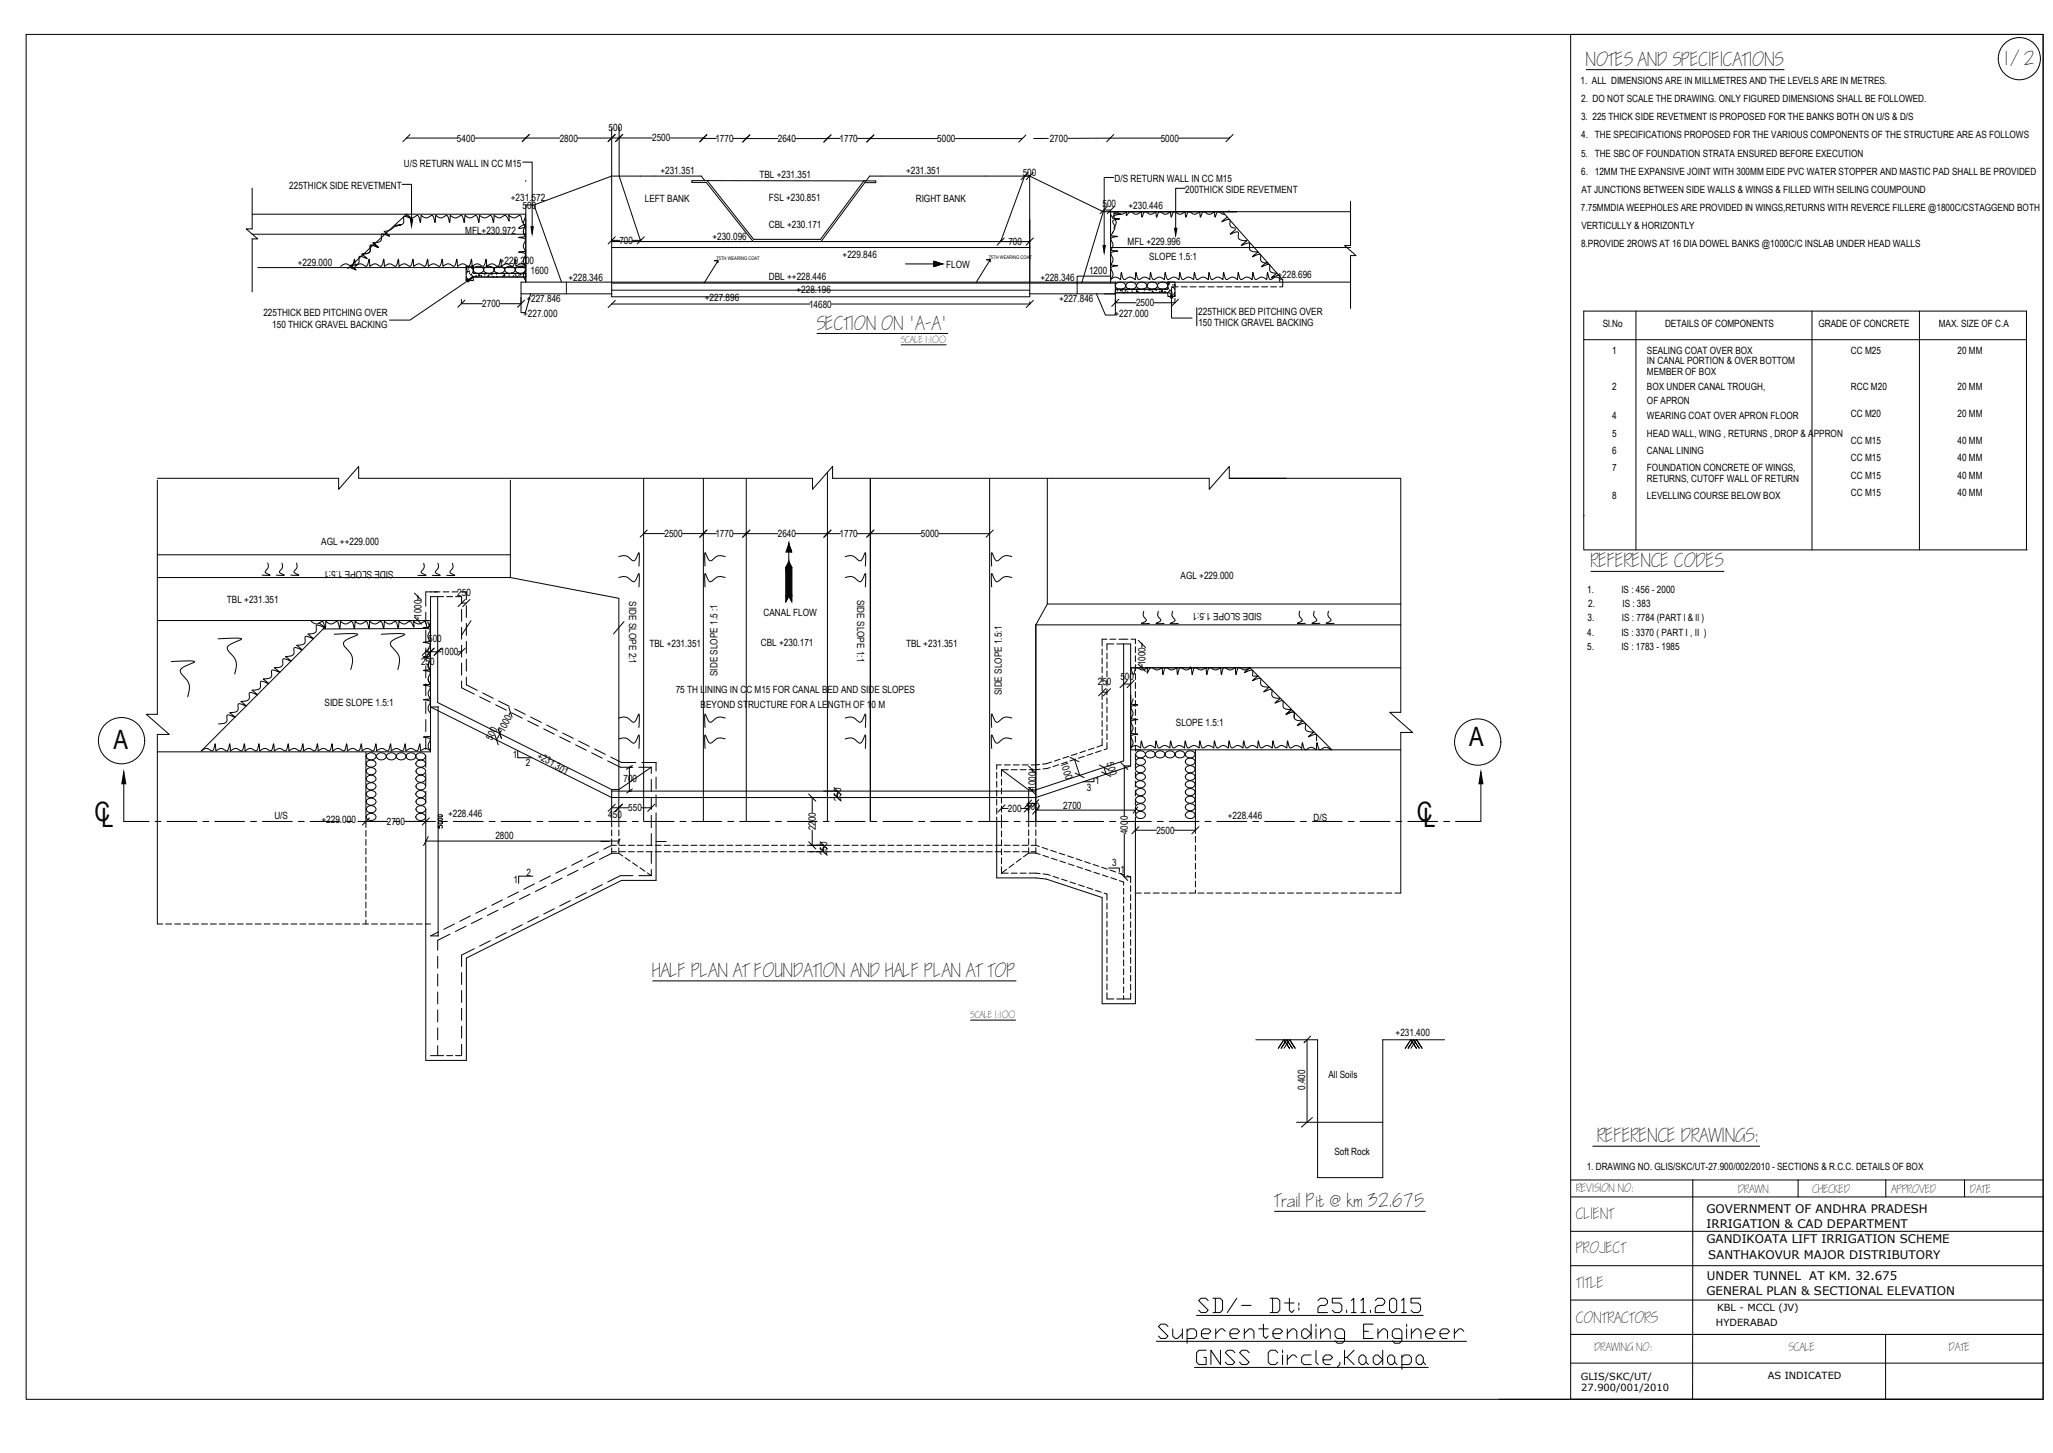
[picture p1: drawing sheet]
<svg xmlns="http://www.w3.org/2000/svg" width="1189mm" height="841mm" viewBox="0 0 1189 841" stroke-linecap="round" stroke-linejoin="round" font-family="sans-serif">
<!-- layer: STEEL -->
<g fill="none" stroke="#000" stroke-width=".58">
<path d="M15 20h1168v790h-1168zM919 40h114M235 80h30M275 80h49M304 80h.1M334 80h20M354 80h5M354 74v98h242v-70M359 80h.1M359 80h19M359 73v29l12 38M388 80h19"/>
<path d="M643 80h29M643 80h-24M683 80h29M712 80h.1M303 94h5v37M407 80h.1M407 80h8M425 80h26M432 80h.1M479 80h.1M487 80h-26M496 80h47"/>
<path d="M504 80h.1M553 80h39M592 80h.1M607 80h-8M146 109v23M233 107h5v20M304 104v1M354 102h52l2 3M354 102l-45 17M408 105h-7v1h8l27 34M410 105l26 34h39l25-34h7v1h-6M501 106h.1"/>
<path d="M501 106l-26 34M596 102h-3l-14 38M596 102h-92l-2 3h-94M596 102l43 21M645 103h-6v39M686 109h-5v23M782 116v26M146 136h158M146 124h158M146 138v31M354 139h.1M354 140h242"/>
<path d="M354 139h5M366 139h5M371 139h.1M579 140h.1M639 123h143M639 123l-13 41M639 122h4M643 123v41M643 136h.1M645 135l-2 1M708 123l35 39v4h-2M149 155h154"/>
<path d="M270 154h4v4h30v2h-30v2h-4zM270 156h.1M270 158h.1M271 157h.1M271 158h.1M271 156h.1M272 157h-1h1M272 158h.1M273 159h.1M273 155h.1M273 160h.1M274 158h.1"/>
<path d="M274 156h.1M274 158h30M275 155a3 3 0 0 1 3-1 3 3 0 0 1 2 3 3 3 0 0 1-3 1 3 3 0 0 1-3-2zM275 160h1zM277 160h.1M277 159h.1M278 159h.1M279 160h.1M281 155a3 3 0 0 1 3-1 3 3 0 0 1 2 3 3 3 0 0 1-3 1 3 3 0 0 1-3-2zM281 159h.1M283 160h.1M283 159h.1"/>
<path d="M284 159h.1M284 158h1M285 159h.1M287 155a3 3 0 0 1 3-1 3 3 0 0 1 2 3 3 3 0 0 1-3 1 3 3 0 0 1-3-2zM288 159h.1M288 158h.1M291 158h1M292 159v1zM293 155a3 3 0 0 1 3-1 3 3 0 0 1 2 3 3 3 0 0 1-3 1 3 3 0 0 1-3-2zM295 160h.1M296 158h.1M297 160h.1"/>
<path d="M298 159h.1M299 160h.1M299 155a3 3 0 0 1 3-1 3 3 0 0 1 2 3 3 3 0 0 1-3 1 3 3 0 0 1-2-2zM300 158h.1M300 160h.1M301 159h1zM301 159h.1M302 159h.1M303 159h.1M304 159h.1M354 143h242M416 152v-1h-2h2l-8 13"/>
<path d="M524 153h21M541 151v3v-1M541 151l4 2-4 1M541 151l4 2-4 1zM573 152v-2h-2h2l-8 13M596 143h.1M643 160h-19v4M643 143h139M782 148v31M267 173v3h12M270 162h.1M270 161h.1"/>
<path d="M271 163l-34 22h-11M271 162h.1M273 161h.1M274 160h.1M274 160h30M276 160h.1M286 160h.1M287 160h1M291 160h.1M299 160h1M302 170v11h2l3-11M302 172v4h-12"/>
<path d="M307 170h47M325 163l-16-44h-5v44M328 163v1M328 164v1M328 165v1M328 166v1M328 167v1M328 168v1M328 169v1M354 164h292M354 168h242M354 176h.1"/>
<path d="M354 176h115M596 170h50v12h-6l-5-12M596 175v1h-114M624 165h.1M624 166h.1M624 167h.1M624 168h.1M624 169h.1M624 170h.1M646 173v2h12M646 167h30v-4h4v9h-4v-3h-30zM646 163v7h-7"/>
<path d="M646 169h30M646 164a3 3 0 0 1 4-1 3 3 0 0 1 2 3 3 3 0 0 1-3 1 3 3 0 0 1-3-2zM647 168h.1M648 168h.1M649 167h27M649 168h.1M650 169h.1M650 168h.1M651 169h.1M652 169h.1M652 168h.1M653 164a3 3 0 0 1 3-1 3 3 0 0 1 2 3 3 3 0 0 1-3 1 3 3 0 0 1-3-2z"/>
<path d="M653 169h.1M654 167h.1M656 169h.1M658 168l1 1h-1zM659 164a3 3 0 0 1 3-1 3 3 0 0 1 2 3 3 3 0 0 1-3 1 3 3 0 0 1-3-2zM659 167h.1M659 169h.1M662 169h1M663 167h.1M663 168h.1M665 169h.1M665 164a3 3 0 0 1 3-1 3 3 0 0 1 2 3 3 3 0 0 1-3 1 3 3 0 0 1-3-2z"/>
<path d="M665 168h.1M665 167h1M666 168h.1M667 169h.1M668 169h.1M669 168h.1M670 168h.1M671 164a3 3 0 0 1 3-1 3 3 0 0 1 2 3 3 3 0 0 1-3 1 3 3 0 0 1-3-2zM672 169h.1M672 168l1 1zM673 168h.1M673 169h.1"/>
<path d="M674 169h.1M674 169h1zM677 165h.1M677 167h.1M677 169h.1M677 164h.1M677 168h1zM677 170h.1M678 172v12h12M678 168h.1M679 166h.1M679 165h.1"/>
<path d="M680 167h.1M680 171h.1M680 166h.1M680 165h.1M680 168h.1M680 170h.1M680 173v2h-12M680 166h2M684 166h3M689 166h4M693 178v11M694 166h4"/>
<path d="M700 166h3M705 166h3M710 166h3M715 166h4M720 166h4M725 166h4M731 166h3M736 166h3M782 163h-480v7h5M473 193h76M522 200h26M917 197h256"/>
<path d="M947 180v138M1049 180v138M1112 180v138M91 277h105M91 278v135M208 277h263M296 278v56M373 277v198M407 277v198M432 277v198M479 273v202M482 277h218"/>
<path d="M504 277v198M573 277v198M606 277v73l-6 12M712 277h99v135M917 298h.1M373 309h.1M373 309h12M395 309h20M407 309h.1M425 309h26M432 309h.1M457 315v30"/>
<path d="M461 309h26M479 309h.1M496 309h37M544 309h29M1173 318v-138h-256v138h257M91 334h205M91 321h205M155 326a6 6 0 0 1-1 5l2 2h-4M163 326a6 6 0 0 1-1 5l3 2h-5M172 326a6 6 0 0 1-2 5l3 2h-5M245 326a6 6 0 0 1-1 5l3 2h-5M254 326a6 6 0 0 1-2 5l3 2h-5"/>
<path d="M262 326a6 6 0 0 1-1 5l2 2h-4M296 334l62 12v129M358 322a6 6 0 0 1 9 3 7 7 0 0 0 3-5v8M358 334a7 7 0 0 1 9 3l1-1 2-4v8M420 322a6 6 0 0 0-8 3 7 7 0 0 1-4-5v8M420 334a7 7 0 0 0-8 3l-1-1-3-4v8M457 325l1 3v20l-1-3-2 3v-20zM489 322a6 6 0 0 1 9 3 7 7 0 0 0 3-5v8M489 334a7 7 0 0 1 9 3l1-1 2-4v8M586 322a6 6 0 0 0-8 3 7 7 0 0 1-4-5v8M586 334a7 7 0 0 0-8 3l-1-1-3-4v8M921 331h77"/>
<path d="M91 359h158M242 345h.1M242 345v2M242 357v2M249 355v22h4M249 343h4M267 349h3M273 359l-6 9M361 360l-6 7M606 350h205M662 354a6 6 0 0 0 2 5l-3 2h5M671 354a6 6 0 0 0 1 5l-3 2h5"/>
<path d="M679 354a6 6 0 0 0 1 5l-2 2h4M753 354a6 6 0 0 0 1 5l-3 2h5M761 354a6 6 0 0 0 1 5l-2 2h4M769 354a6 6 0 0 0 2 5l-3 2h5M126 370l11-1 3 1-5 2a2.9 2.9 0 0 0-3 5h1a9 9 0 0 1 4 11l-1 2M194 367h11h2l-5 3a3 3 0 0 0-3 4l1 1a9 9 0 0 1 4 10l-1 3M221 367h11h2l-5 3a3 3 0 0 0-2 4v1a9 9 0 0 1 4 10l-1 3M247 377h.1M247 377h2M247 364h-60M249 377h.1M253 377h.1"/>
<path d="M253 377h2M265 377h2M267 377h.1M600 362h211M600 362v113M661 373h.1M661 373v2M99 383h12h2l-5 2a2.9 2.9 0 0 0-3 5l1 1a8 8 0 0 1 3 10v2M651 396h4M655 387h156M661 387h.1M661 385v2"/>
<path d="M689 387h.1M689 386v1M724 386h.1M296 412h.1M296 412l-1 2M358 416a6 6 0 0 1 9 2l1-1 2-4v8M420 416a6 6 0 0 0-8 2l-2-1-2-4v8M489 416a6 6 0 0 1 9 2l1-1 2-4v8M586 416a6 6 0 0 0-8 2l-2-1-2-4v8M638 401h3M91 435h158v-90h4v62l101 50M91 425v110"/>
<path d="M212 435v42M213 436a2.6 2.6 0 0 1 3 0 2.6 2.6 0 0 1 1 3 2.6 2.6 0 0 1-3 1 2.6 2.6 0 0 1-1-4zM219 436a2.6 2.6 0 0 1 3 0 2.6 2.6 0 0 1 1 3 2.6 2.6 0 0 1-3 1 2.6 2.6 0 0 1-1-4zM224 436a2.6 2.6 0 0 1 4 0 2.6 2.6 0 0 1 1 3 2.6 2.6 0 0 1-4 1 2.6 2.6 0 0 1-1-4zM230 436a2.6 2.6 0 0 1 4 0 2.6 2.6 0 0 1 1 3 2.6 2.6 0 0 1-4 1 2.6 2.6 0 0 1-1-4zM236 436a2.6 2.6 0 0 1 3 0 2.6 2.6 0 0 1 1 3 2.6 2.6 0 0 1-3 1 2.6 2.6 0 0 1-1-4zM241 436a2.6 2.6 0 0 1 4 0 2.6 2.6 0 0 1 1 3 2.6 2.6 0 0 1-4 1 2.6 2.6 0 0 1-1-4zM289 425h.1M289 425l-1 3M290 423l-1 2M300 434v5h8M358 428a7 7 0 0 1 9 2h1l2-5v8"/>
<path d="M420 428a7 7 0 0 0-8 2h-1l-3-5v8M489 428a7 7 0 0 1 9 2h1l2-5v8M586 428a7 7 0 0 0-8 2h-1l-3-5v8M622 440l3 9M657 434h154M658 435a2.6 2.6 0 0 1 4 0 2.6 2.6 0 0 1 1 3 2.6 2.6 0 0 1-4 1 2.6 2.6 0 0 1-1-4zM658 440a2.6 2.6 0 0 1 4-1 2.6 2.6 0 0 1 1 3 2.6 2.6 0 0 1-4 1 2.6 2.6 0 0 1-1-3zM664 435a2.6 2.6 0 0 1 3 0 2.6 2.6 0 0 1 1 3 2.6 2.6 0 0 1-3 1 2.6 2.6 0 0 1-1-4zM670 435a2.6 2.6 0 0 1 3 0 2.6 2.6 0 0 1 1 3 2.6 2.6 0 0 1-3 1 2.6 2.6 0 0 1-1-4zM675 435a2.6 2.6 0 0 1 4 0 2.6 2.6 0 0 1 1 3 2.6 2.6 0 0 1-4 1 2.6 2.6 0 0 1-1-4zM681 435a2.6 2.6 0 0 1 3 0 2.6 2.6 0 0 1 1 3 2.6 2.6 0 0 1-3 1 2.6 2.6 0 0 1-1-4zM687 435a2.6 2.6 0 0 1 3 0 2.6 2.6 0 0 1 1 3 2.6 2.6 0 0 1-3 1 2.6 2.6 0 0 1-1-4z"/>
<path d="M687 440a2.6 2.6 0 0 1 3-1 2.6 2.6 0 0 1 1 3 2.6 2.6 0 0 1-3 1 2.6 2.6 0 0 1-1-3zM692 434v47h-12M811 424v93M72 454v21M213 445a2.6 2.6 0 0 1 3-1 2.6 2.6 0 0 1 1 4 2.6 2.6 0 0 1-3 0 2.6 2.6 0 0 1-1-3zM213 441a2.6 2.6 0 0 1 3-1 2.6 2.6 0 0 1 1 3 2.6 2.6 0 0 1-3 1 2.6 2.6 0 0 1-1-3zM213 454a2.6 2.6 0 0 1 3-1 2.6 2.6 0 0 1 1 3 2.6 2.6 0 0 1-3 1 2.6 2.6 0 0 1-1-3zM213 449a2.6 2.6 0 0 1 3 0 2.6 2.6 0 0 1 1 3 2.6 2.6 0 0 1-3 1 2.6 2.6 0 0 1-1-4zM213 458a2.6 2.6 0 0 1 3 0 2.6 2.6 0 0 1 1 3 2.6 2.6 0 0 1-3 1 2.6 2.6 0 0 1-1-4zM241 441a2.6 2.6 0 0 1 4-1 2.6 2.6 0 0 1 1 3 2.6 2.6 0 0 1-4 1 2.6 2.6 0 0 1-1-3zM241 449a2.6 2.6 0 0 1 4 0 2.6 2.6 0 0 1 1 3 2.6 2.6 0 0 1-4 1 2.6 2.6 0 0 1-1-4zM241 458a2.6 2.6 0 0 1 4 0 2.6 2.6 0 0 1 1 3 2.6 2.6 0 0 1-4 1 2.6 2.6 0 0 1-1-4z"/>
<path d="M242 445a2.6 2.6 0 0 1 3-1 2.6 2.6 0 0 1 1 4 2.6 2.6 0 0 1-3 0 2.6 2.6 0 0 1-1-3zM242 454a2.6 2.6 0 0 1 3-1 2.6 2.6 0 0 1 1 3 2.6 2.6 0 0 1-3 1 2.6 2.6 0 0 1-1-3zM354 457v18M354 458h246M364 451h.1M366 444h-2v14M366 443l-3 2M366 457l-3 2M377 444l-19 13h-4M477 458h8v4h-8M580 446l16 11M596 457h4l51-17v-67h4v70l-55 19h-246l-105-53h5v133h-5"/>
<path d="M596 457v18M598 458h.1M598 446h.1M598 446v1M598 457v1M625 449h.1M633 450v2h-6M639 444l2 4M655 443h-4v30M658 444a2.6 2.6 0 0 1 4-1 2.6 2.6 0 0 1 1 4 2.6 2.6 0 0 1-4 0 2.6 2.6 0 0 1-1-3zM658 453a2.6 2.6 0 0 1 4-1 2.6 2.6 0 0 1 1 3 2.6 2.6 0 0 1-4 1 2.6 2.6 0 0 1-1-3zM658 448a2.6 2.6 0 0 1 4 0 2.6 2.6 0 0 1 1 3 2.6 2.6 0 0 1-4 1 2.6 2.6 0 0 1-1-4z"/>
<path d="M658 457a2.6 2.6 0 0 1 4-1 2.6 2.6 0 0 1 1 4 2.6 2.6 0 0 1-4 1 2.6 2.6 0 0 1-1-4zM687 444a2.6 2.6 0 0 1 3-1 2.6 2.6 0 0 1 1 4 2.6 2.6 0 0 1-3 0 2.6 2.6 0 0 1-1-3zM687 453a2.6 2.6 0 0 1 3-1 2.6 2.6 0 0 1 1 3 2.6 2.6 0 0 1-3 1 2.6 2.6 0 0 1-1-3zM687 448a2.6 2.6 0 0 1 3 0 2.6 2.6 0 0 1 1 3 2.6 2.6 0 0 1-3 1 2.6 2.6 0 0 1-1-4zM687 457a2.6 2.6 0 0 1 3-1 2.6 2.6 0 0 1 1 4 2.6 2.6 0 0 1-3 1 2.6 2.6 0 0 1-1-4zM858 454v21M212 475h12M213 463a2.6 2.6 0 0 1 3-1 2.6 2.6 0 0 1 1 3 2.6 2.6 0 0 1-3 1 2.6 2.6 0 0 1-1-3zM213 467a2.6 2.6 0 0 1 3-1 2.6 2.6 0 0 1 1 4 2.6 2.6 0 0 1-3 0 2.6 2.6 0 0 1-1-3zM213 472a2.6 2.6 0 0 1 3-1 2.6 2.6 0 0 1 1 3 2.6 2.6 0 0 1-3 1 2.6 2.6 0 0 1-1-3zM234 475h13M241 472a2.6 2.6 0 0 1 4-1 2.6 2.6 0 0 1 1 3 2.6 2.6 0 0 1-4 1 2.6 2.6 0 0 1-1-3z"/>
<path d="M242 463a2.6 2.6 0 0 1 3-1 2.6 2.6 0 0 1 1 3 2.6 2.6 0 0 1-3 1 2.6 2.6 0 0 1-1-3zM242 467a2.6 2.6 0 0 1 3-1 2.6 2.6 0 0 1 1 4 2.6 2.6 0 0 1-3 0 2.6 2.6 0 0 1-1-3zM247 475h.1M254 478v1h1v-1h1v1M254 476h2l-2 1zM254 474h2l-2 1zM254 472h2l-2 1zM354 468h4M358 468h.1M358 468h6M371 468h6M377 468h.1"/>
<path d="M380 475v35h-20l-90 45v59h-23v-137M470 462v8M577 475v33h23l6 1 32 11v61h19v-106M580 468v1M580 468h4M591 468h4v1M600 469h57M600 470v-5h-5l1 5M602 466l-4 5M658 462a2.6 2.6 0 0 1 4-1 2.6 2.6 0 0 1 1 3 2.6 2.6 0 0 1-4 1 2.6 2.6 0 0 1-1-3zM658 466a2.6 2.6 0 0 1 4-1 2.6 2.6 0 0 1 1 4 2.6 2.6 0 0 1-4 0 2.6 2.6 0 0 1-1-3zM658 470a2.6 2.6 0 0 1 4 0 2.6 2.6 0 0 1 1 3 2.6 2.6 0 0 1-4 1 2.6 2.6 0 0 1-1-4z"/>
<path d="M659 467l-3 4M687 462a2.6 2.6 0 0 1 3-1 2.6 2.6 0 0 1 1 3 2.6 2.6 0 0 1-3 1 2.6 2.6 0 0 1-1-3zM687 466a2.6 2.6 0 0 1 3-1 2.6 2.6 0 0 1 1 4 2.6 2.6 0 0 1-3 0 2.6 2.6 0 0 1-1-3zM687 470a2.6 2.6 0 0 1 3 0 2.6 2.6 0 0 1 1 3 2.6 2.6 0 0 1-3 1 2.6 2.6 0 0 1-1-4zM247 487h111M248 484l-3 5M348 487h5M359 486l-1 2M380 487h6M469 489h8v4h-8M470 481v8M651 483v25h4"/>
<path d="M657 481h13M309 507h-9v4M642 502h6v3M378 568h210M562 590h26M759 600l-4 3M727 602h36v80h38v-80h36M755 603h.1M757 602v48M751 650h50M760 647l-6 5M922 663h97"/>
<path d="M910 693h273M910 683h273M980 683v127M1041 683v10M1092 683v10M1138 683v10M738 701h87M910 713h273M910 733h273M910 753h273M670 776h179M693 761h131"/>
<path d="M1092 772v38M1183 772h-273h273M692 791h135M910 789h273M868 810h42v-790h273v790h-273"/>
<circle cx="1169" cy="34" r="12"/>
<circle cx="70" cy="429" r="13"/>
<circle cx="856" cy="430" r="13"/>
</g>
<!-- layer: 0 -->
<g fill="none" stroke="#000" stroke-width=".58">
<path d="M237 78l-4 4M307 78l-5 4M356 78l-4 4M361 78l-5 4M409 78l-4 4M434 78l-4 4 4-4M481 78l-4 4M506 78l-4 4 4-4M594 78l-4 4M645 78l-4 4M714 78l-4 4M595 100l-4 4"/>
<path d="M598 100l-4 4M641 119l-4 5M645 119l-4 5M146 132h-3l6 6h-3M235 125a4 4 0 0 0 7 0l1 1v3l1-4a4 4 0 0 0 6 0l1 1 1 3v-4a4 4 0 0 0 7 0v1l1 3 1-4a4 4 0 0 0 6 0l1 1 1 3v-4a4 4 0 0 0 7 0v1l1 3 1-4a4 4 0 0 0 6 0l1 1 1 3v-4a4 4 0 0 0 6 0h1l2 3v-3a4 4 0 0 0 6 0l2 4 1-4M303 134l1 3h-4l3 1a1.1 1.1 0 0 1 1 0 1.1 1.1 0 0 1 0 2 4 4 0 0 0 0 5l-4 1h3a1.1 1.1 0 0 1 1 1 1.1 1.1 0 0 1 0 1 4 4 0 0 0 0 6h-4l3 1a1.1 1.1 0 0 1 1 0 1.1 1.1 0 0 1 0 2 4 4 0 0 0 0 5M303 128l1 4h-4a3 3 0 0 1 4-2v2a4 4 0 0 0 0 5M356 137l-4 4M373 137l-4 4M582 138l-5 4M598 138l-4 4M643 124l1 2 1-1a2.2 2.2 0 0 1 2-2 3 3 0 0 0 5 0v2h1a2.5 2.5 0 0 1 2-2 2.5 2.5 0 0 1 2 1h2l2-1v3l1-2a1.3 1.3 0 0 1 1-1 1.3 1.3 0 0 1 1 0 3 3 0 0 0 5 0l1 3v-2a1.3 1.3 0 0 1 1-1 1.3 1.3 0 0 1 2 0 3 3 0 0 0 5 0v3l1-2a1.3 1.3 0 0 1 1-1 1.3 1.3 0 0 1 1 0 3 3 0 0 0 5 0l1 3v-2a1.3 1.3 0 0 1 1-1 1.3 1.3 0 0 1 2 0 3 3 0 0 0 5 0v3l1-2a1.3 1.3 0 0 1 1-1 1.3 1.3 0 0 1 1 0 3 3 0 0 0 5 0l1 3v-1a1.8 1.8 0 0 1 0-2 1.8 1.8 0 0 1 2 0l3 1"/>
<path d="M643 136l4 1h-2a1.1 1.1 0 0 0-2 1 1.1 1.1 0 0 0 1 1 4 4 0 0 1-1 6h4l-2 1a1.1 1.1 0 0 0-2 0 1.1 1.1 0 0 0 1 2 4 4 0 0 1-1 5l4 1h-2a1.1 1.1 0 0 0-2 1 1.1 1.1 0 0 0 1 1 4 4 0 0 1-1 6M643 136v27M644 126l4 1h-2a1.1 1.1 0 0 0-2 1 1.1 1.1 0 0 0 1 1 4 4 0 0 1-1 6M645 124h4h-3a1.2 1.2 0 0 0-1 1 1.2 1.2 0 0 0 0 1 4 4 0 0 1 0 6M711 126l-3 2 2-1a1.3 1.3 0 0 1 2 0 1.3 1.3 0 0 1 0 2 2.6 2.6 0 0 0 4 3M712 123h.1M714 122v1M715 133l-3 3 2-1a2.1 2.1 0 0 1 3 0 3 3 0 0 0 0 3 3 3 0 0 0 4 1h1l-3 3 1-1a2 2 0 0 1 4 0 3 3 0 0 0 0 4 3 3 0 0 0 3 1h1l-3 3 3-1a1.3 1.3 0 0 1 2-1 1.3 1.3 0 0 1 0 2 3 3 0 0 0 1 3 3 3 0 0 0 3 0M210 147a4 4 0 0 0 4-2v-3a1.6 1.6 0 0 1 3 0l2 1-3-2a4 4 0 0 0 5-2v-2a1.3 1.3 0 0 1 0-2 1.3 1.3 0 0 1 2 1l3 1-4-3a9 9 0 0 0 6-3l4-1h-3a4 4 0 0 0 5-2v-2a1.6 1.6 0 0 1 2 0l3 1-4-3-33 31M216 141l3 2h-1a2.1 2.1 0 0 0-4-1v1a3 3 0 0 1 0 3 3 3 0 0 1-3 1h-1l3 3-2-1a2.1 2.1 0 0 0-3 0 3 3 0 0 1 0 3 3 3 0 0 1-4 1l-1 1 3 2h-1a2.7 2.7 0 0 0-4-1v1M305 154h-1a3 3 0 0 0-5 0l-1-4-1 4h-1a4 4 0 0 0-6 0v-4l-1 4h-2a4 4 0 0 0-5 0l-1-4-1 4h-1a4 4 0 0 0-6 0v-4l-1 4h-2a4 4 0 0 0-5 0v-4l-2 4h-1a4 4 0 0 0-5 0l-1-4-1 4h-1a4 4 0 0 0-6 0v-4l-2 4h-1a4 4 0 0 0-5 0l-1-4-1 4h-1a4 4 0 0 0-6 0v-4l-1 4h-2a4 4 0 0 0-5 0l-1-4-1 4h-1a4 4 0 0 0-6 0v-4l-1 4h-2a4 4 0 0 0-5 0l-1-4-1 4h-1a4 4 0 0 0-6 0M734 152l-3 2 3-1h1a3 3 0 0 0 1 4 3 3 0 0 0 3 1"/>
<path d="M739 158l-3 3 1-1a2.7 2.7 0 0 1 4 0v3M782 142h-3l6 6h-3M269 174l-4 4M304 174l-4 4M356 174l-4 4M598 174l-4 4M643 162l1-1a3 3 0 0 1 5 1v-4l1 3 1 1a4 4 0 0 1 6 0l1-4 1 3 1 1a4 4 0 0 1 6 0v-4l1 3 1 1a4 4 0 0 1 6 0l1-4 1 3 1 1a4 4 0 0 1 6 0v-4l1 3 1 1a4 4 0 0 1 6 0l1-4 1 3 1 1a4 4 0 0 1 6 0v-4l1 3 1 1a4 4 0 0 1 6 0l1-4 1 3 1 1a4 4 0 0 1 6 0v-4l1 3 1 1a4 4 0 0 1 6 0l1-4 1 3 1 1a4 4 0 0 1 6 0v-4l1 3 1 1a4 4 0 0 1 6 0M648 173l-4 4M682 173l-4 4M196 277v6l12-13v7M471 277v6l11-13v7M700 277v6l12-13v7"/>
<path d="M375 307l-4 4M409 307l-4 4M434 307l-4 4M481 307l-4 4M506 307l-4 4M575 307l-4 4M180 360a4 4 0 0 0 7 0v1l1 3 1-4a4 4 0 0 0 6 0l1 1 1 3v-4a4 4 0 0 0 6 0l1 1 1 3 1-4a4 4 0 0 0 6 0l1 1 1 3v-4a4 4 0 0 0 6 0l1 1 1 3 1-4a4 4 0 0 0 6 0l1 1 1 3v-4a4 4 0 0 0 6 0h1l2 3-1-3a5 5 0 0 0 7 0l2 4 1-4M240 357l4 4M240 343l4 4M247 354v7M248 360l1 3h-4l3 1a1.1 1.1 0 0 1 1 0 1.1 1.1 0 0 1 0 2 4 4 0 0 0 0 5l-4 1h3a1.1 1.1 0 0 1 1 1 1.1 1.1 0 0 1 0 1 4 4 0 0 0 0 6h-4l3 1a1.1 1.1 0 0 1 1 0 1.1 1.1 0 0 1 0 2 4 4 0 0 0 0 5M250 343h-3v8"/>
<path d="M251 343h4M253 345h4M257 343h3M259 345h3M262 343h3M264 345h3v4M267 343h3v4M267 353v7M269 347l-4 4M270 351v6M272 347l-4 4M185 360l3 3h-2a2.1 2.1 0 0 0-3-1v1a3 3 0 0 1 0 3 3 3 0 0 1-3 1h-2l3 3-1-1a2.1 2.1 0 0 0-3 0 3 3 0 0 1-1 3 3 3 0 0 1-3 1h-1l3 3h-2a2.1 2.1 0 0 0-3-1v1a3 3 0 0 1 0 3 3 3 0 0 1-3 1h-2l4 3-2-1a2.3 2.3 0 0 0-3 0 3 3 0 0 1-1 3 3 3 0 0 1-3 1h-1l3 3h-1a2.1 2.1 0 0 0-4-1v1a3 3 0 0 1 0 3 3 3 0 0 1-3 1h-2l4 3-3-1a1.5 1.5 0 0 0-1-1 1.5 1.5 0 0 0-1 1 3 3 0 0 1 0 3 3 3 0 0 1-4 1h-1l3 3h-1a2.1 2.1 0 0 0-4-1v1a3 3 0 0 1 0 3 3 3 0 0 1-3 1h-2l4 3-2-1a2.1 2.1 0 0 0-3 0 3 3 0 0 1 0 3 3 3 0 0 1-4 1l-1 1 3 2h-1a2.1 2.1 0 0 0-4-1v1a3 3 0 0 1 0 3 3 3 0 0 1-3 1h-1"/>
<path d="M188 363l-71 72v-1a4 4 0 0 1 6 1l1-1 1-3v4l1-1a4 4 0 0 1 5 1l1-1 1-3v4l1-1a4 4 0 0 1 6 1l1-1v-3l1 4 1-1a4 4 0 0 1 5 1l1-1 1-3v4l1-1a4 4 0 0 1 6 1l1-1v-3l1 4 1-1a4 4 0 0 1 5 1l1-1 1-3v4l1-1a4 4 0 0 1 6 1l1-1v-3l1 4 1-1a4 4 0 0 1 5 1l1-1 1-3v4l1-1a4 4 0 0 1 6 1v-1l1-3 1 4 1-1a4 4 0 0 1 5 1l1-1 1-3v4l1-1a4 4 0 0 1 5 1l1-1 1-3 1 4 1-1a4 4 0 0 1 5 1l1-1 1-3v4l1-1a4 4 0 0 1 5 1l1-1 1-3 1 4v-1a4 4 0 0 1 6 1l1-1 1-3v4l1-1a4 4 0 0 1 5 1l1-1 1-3 1 4a4 4 0 0 1 5 0 5 5 0 0 1 0-7l-1-1h-3l4-1M247 365v7M247 375v7M249 375l-5 4M251 375l-4 4M256 375l-5 4M267 363v7M267 373v7M269 375l-4 4M270 361v7M270 371v7M638 376v3"/>
<path d="M641 370h-3v4M641 378v3M643 370h3M645 373h-4v3M647 373h4M648 370h5M655 370h2v3M657 374v4M657 380v3M659 371l4 4M247 385v7M247 396v7"/>
<path d="M248 393l1 3-4 1h3a1.2 1.2 0 0 1 1 1 1.2 1.2 0 0 1 0 1 4 4 0 0 0 0 6h-4h3a1.2 1.2 0 0 1 1 1 1.2 1.2 0 0 1 0 1 4 4 0 0 0 0 6M248 385l1 3h-4h3a1.2 1.2 0 0 1 1 1 1.2 1.2 0 0 1 0 1 4 4 0 0 0 0 6M267 384v7M267 394v4l8 4M270 382v6M270 392v4l6 4M638 381v3M638 386v3M638 391v4M638 396v4M640 399l-4 4M641 383v4"/>
<path d="M641 388v4M641 394v3M641 399v3M643 399l-4 4M653 394l-4 4M655 387h.1M655 386l1 5 1-4a1.3 1.3 0 0 1 1-1 1.3 1.3 0 0 1 2 1 3 3 0 0 0 5-1l-1 4 1-2a2 2 0 0 1 2-2 2 2 0 0 1 2 2 4 4 0 0 0 4-2v5l1-4 2-1a4 4 0 0 0 5 0l1 5 1-4 1-1a4 4 0 0 0 6 0v5l1-4 1-1a4 4 0 0 0 6 0l1 5 1-4 1-1a4 4 0 0 0 6 0v5l1-4 1-1a4 4 0 0 0 6 0l1 5 1-4 1-1a4 4 0 0 0 6 0M657 394l-4 4M657 385v3M657 390v3M657 395v4M659 384l4 5"/>
<path d="M724 387h.1M724 387l-3 2h1a2.7 2.7 0 0 1 3-1v3h3l-3 3 2-1a2 2 0 0 1 3 0 3 3 0 0 0 0 4 3 3 0 0 0 4 1h1l-3 2h1a2.1 2.1 0 0 1 4 0 3 3 0 0 0 0 3 3 3 0 0 0 3 1h1l-3 3 2-1a2.1 2.1 0 0 1 3 0 3 3 0 0 0 0 4 3 3 0 0 0 3 1h2l-3 2h1a2.7 2.7 0 0 1 3 0l1 3M724 387l47 47M91 413h-6l13 12h-7M247 406v7M247 417v6M254 409h.1M278 403l6 3M279 401l7 3M287 408l6 3M289 406l6 3M295 409l2 6"/>
<path d="M296 413l6 3M298 410l6 3M306 417l6 3M307 415l6 3M317 420l6 3M638 402v3M638 407v3M638 412v3M638 417v4M641 404v3M641 409v4M641 414v4"/>
<path d="M641 419v4M655 402v32h5M656 405l-1 3h4h-3a1.1 1.1 0 0 0-1 1 1.1 1.1 0 0 0 0 1 4 4 0 0 1 0 6h4l-3 1a1.2 1.2 0 0 0-1 1 1.2 1.2 0 0 0 0 1 4 4 0 0 1 0 6h4h-3a1.2 1.2 0 0 0-1 1 1.2 1.2 0 0 0 0 1 4 4 0 0 1 0 6M657 400v4M657 405v4M657 411v3M657 416v3M748 411l-3 2h1a2.1 2.1 0 0 1 3 0h1a3 3 0 0 0 0 3 3 3 0 0 0 3 1h1l-3 3 2-1a1.5 1.5 0 0 1 3 0 3 3 0 0 0 0 4 3 3 0 0 0 3 1h2l-3 2h1a2.7 2.7 0 0 1 3 0l1 3M811 412h-6l13 12h-7M247 427v7M247 437v7M287 426l2 5"/>
<path d="M288 422l2 5-1-5M315 422l6 3M324 426l6 4M326 424l6 3M333 431l7 3M335 429l6 3M343 436l6 3M344 434l7 3M354 438l6 3h8M614 439l-3 2M619 438l-4 1M620 438l5 3"/>
<path d="M623 439l-3 1M624 436l-4 1M628 438l-3 1M629 435l-4 1M633 436l-4 1M634 433l-4 1M638 434l-4 2M638 422v4M638 427v4l-3 1M641 425v3M641 430v3l-2 1M655 433v-1a3 3 0 0 1 6 1v-4l1 3 1 1a4 4 0 0 1 6 0v-4l1 3 2 1a4 4 0 0 1 5 0l1-4 1 3 1 1a4 4 0 0 1 6 0v-4l1 3 1 1a4 4 0 0 1 6 0l1-4 1 3 1 1a4 4 0 0 1 6 0v-4l1 3 1 1a4 4 0 0 1 6 0l1-4 1 3 1 1a4 4 0 0 1 6 0v-4l1 3 1 1a4 4 0 0 1 6 0l1-4 1 3 1 1a4 4 0 0 1 6 0v-4l1 3 1 1a4 4 0 0 1 6 0l1-4v3l2 1a4 4 0 0 1 6 0"/>
<path d="M657 421v3M657 426v4M657 431v4M657 437v3M754 434v-4l1 3 1 1a4 4 0 0 1 6 0l1-4 1 3 1 1a4 4 0 0 1 6 0M247 448v7M247 458v7M352 440l7 4h7M364 458h.1M370 444h7v4M372 441h8v5M377 451v7"/>
<path d="M380 450v7M468 460l4 4M483 460l4 4M483 456l4 4M577 447v3M577 452v4M577 457v4M580 443h-3v2M580 451v3M580 456v4M582 443h3M584 446h-4v3"/>
<path d="M586 446h3M587 443h3M591 446h3M592 443h3M596 456l4 4M596 443l4 5M602 442l-5 1M602 445l-6 1M608 444l-4 1M609 441l-5 1M613 443l-3 1M618 441l-3 1"/>
<path d="M623 447l5 3M637 443l5 3M638 447l5 2M649 441l4 4M657 442v3M657 447v3M657 452v4M657 457v4M72 475h14M90 475h3M97 475h17M117 475h4"/>
<path d="M124 475h18M145 475h4M152 475h17M173 475h3M180 475h17M200 475h4M207 475h18M212 477v2M214 473l-4 5M228 475h3M235 475h17M247 468v9"/>
<path d="M249 473l-5 5M256 475h3M263 475h17M283 475h4M290 475h17M311 475h3M318 475h17M339 475h3M345 475h18M354 475v4M356 465l-4 5M358 475v4"/>
<path d="M360 465l-4 5M366 475h4M373 475h17M377 462v6M377 472v7M379 465l-4 5M380 460v7M380 470v5M394 475h3M401 475h17M421 475h4M428 475h18"/>
<path d="M449 475h4M456 475h17M477 475h3M484 475h17M504 475h4M511 475h18M532 475h3M539 475h17M560 475h3M567 475h17M577 463v3M577 468v3"/>
<path d="M577 473v2M580 461v4M580 467v3M580 472v7M582 466l-4 4M587 475h4M594 475h17M596 475v4M597 466l-4 4M597 463l-4 4M600 475v4M602 463l-4 4"/>
<path d="M615 475h3M622 475h17M643 475h3M649 475h18M657 462v4M657 468v3M657 473v2M660 478l-5 5M670 475h4M677 475h17M692 475v2M692 479v3"/>
<path d="M694 478l-4 5M698 475h3M705 475h17M725 475h4M732 475h18M753 475h4M760 475h17M781 475h3M788 475h17M808 475h4M815 475h18M836 475h3"/>
<path d="M843 475h15M212 481v3M212 486v3M212 491v3M212 496v4M337 498l-6 3M344 499l-6 3M347 493l-7 3M354 494h4l3 1M354 493h3M354 480v4M354 486v3"/>
<path d="M354 491v3M354 494l-7 3M357 489h-3l-4 3M358 480v4M358 486v3M358 491v3M359 489h3M359 493h3M362 496l3 2M364 489h3M364 493h3M366 499l3 2"/>
<path d="M369 489h4M369 493h4M374 489h4M374 493h4M377 483v6M377 493v7M379 489h4M379 493h4M385 489h3M385 493h3M390 489h3M390 493h3"/>
<path d="M395 489h3M395 493h3M400 489h4M400 493h4M405 489h4M405 493h4M411 489h3M411 493h3M416 489h3M416 493h3M421 489h3M421 493h3"/>
<path d="M426 489h4M426 493h4M431 489h4M431 493h4M436 489h4M436 493h4M442 489h3M442 493h3M447 489h3M447 493h3M452 489h3M452 493h3"/>
<path d="M457 489h4M457 493h4M462 489h4M462 493h4M468 489h3M468 493h3M468 487l4 4M473 489h3M473 493h3M475 491l4 4M475 487l4 4M478 489h3"/>
<path d="M478 493h3M483 489h4M483 493h4M488 489h4M488 493h4M493 489h4M493 493h4M499 489h3M499 493h3M504 489h3M504 493h3M509 489h3"/>
<path d="M509 493h3M514 489h4M514 493h4M519 489h4M519 493h4M525 489h3M525 493h3M530 489h3M530 493h3M535 489h3M535 493h3M540 489h4"/>
<path d="M540 493h4M545 489h4M545 493h4M550 489h4M550 493h4M556 489h3M556 493h3M561 489h3M561 493h3M566 489h3M566 493h3M571 489h4"/>
<path d="M571 493h4M576 489h4M576 493h4M580 481v3M580 486v4M580 491v4M580 496v4M582 489h3M582 493h3M587 489h3M587 493h3M591 497l-3 2"/>
<path d="M592 489h3M592 493h3M596 480v4M596 485v4M596 491v3M596 494h4M596 494l-3 2M597 489l5 1M597 493h3M600 480v4M600 485v4M600 491v3"/>
<path d="M600 494l2 1M604 491l3 1M604 495l3 1M608 492l4 1M609 497l3 1M613 494l4 1M614 498l3 1M618 495l4 2M619 500l3 1M623 497l3 1M628 499l3 1M692 484v4"/>
<path d="M692 489v4M692 494v4M692 500v3M212 501v4M212 507v3M212 512v3M212 517v3M300 516l-6 3M307 518l-6 3M309 512l-6 3M316 513l-6 3M319 507l-6 3"/>
<path d="M325 508l-6 3M328 502l-6 3M335 504l-6 3M340 517l-7 3M349 512l-6 3M366 507h-7l-7 4M370 507h7M371 502l2 2M375 505l2 2M377 503v4M580 502v3M580 505h4"/>
<path d="M583 503l-3 2M586 505h3M587 500l-3 2M591 505h3M596 505l6 1M604 506l4 1M610 507l3 1M615 509l3 1M620 510l3 2M624 502l3 1M625 512l3 1M629 503l3 1"/>
<path d="M629 514l4 1M633 500l3 1M633 505l4 1M634 515l4 1M638 502l3 1M638 506l4 2M639 517l2 1v3M643 504l3 1M643 508l4 1M648 505l3 1M648 510l3 1v1M649 505l4 5"/>
<path d="M651 514v4M651 519v4M653 507l2 1v3M655 513v3M655 518v3M657 517h4M663 517h3M668 517h3M673 517h3M678 517h4M683 517h4M689 517h3"/>
<path d="M692 505v3M692 510v3M692 515v2M694 517h3M699 517h3M704 517h4M709 517h4M714 517h4M720 517h3M725 517h3M730 517h3M735 517h4"/>
<path d="M740 517h4M746 517h3M751 517h3M756 517h3M761 517h4M766 517h4M771 517h4M777 517h3M782 517h3M787 517h3M792 517h4M797 517h4"/>
<path d="M803 517h3M808 517h3M91 535h3M96 535h3M101 535h4M106 535h4M112 535h3M117 535h3M122 535h3M127 535h3M132 535h4M137 535h4"/>
<path d="M143 535h3M148 535h3M153 535h3M158 535h4M163 535h4M169 535h3M174 535h3M179 535h3M184 535h4M189 535h4M194 535h4M200 535h3"/>
<path d="M205 535h3M210 535h3M212 522v4M212 527v4M212 532v3M215 535h4M220 535h4M225 535h4M231 535h3M236 535h3M241 535h3M246 535h3"/>
<path d="M254 539l-5 3M263 535l-6 3M270 536l-6 3M272 530l-6 3M279 531l-6 4M282 526l-6 3M288 527l-6 3M291 521l-6 3M293 540l-6 3M298 522l-7 3M302 535l-6 3M312 531l-6 3"/>
<path d="M321 526l-6 3M330 521l-6 3M641 523v3M641 528v3M641 533v4M641 538v4M651 524v4M651 530v3M651 535v3M655 523v3M655 528v4M655 533v4"/>
<path d="M655 539v3M253 553v7M254 542h.1M261 541l-8 3v6M275 549l-8 4v6M284 545l-6 3M641 544v3M641 549v3M641 554v3M641 559v4M651 540v4M651 545v4"/>
<path d="M651 550v4M651 556v3M655 544v3M655 549v3M655 554v4M655 559v4M253 564v7M253 574v7M267 563v7M267 573v7M641 564v4M641 569v4"/>
<path d="M641 575v3h4M651 561v3M651 566v3M651 571v4M651 576v2M655 575v3h-8M655 565v3M655 570v3M253 585v6M253 595v7M267 584v7M267 594v7"/>
<path d="M249 611h8M253 605v6M259 611h3M267 604v7h-3"/>
</g>
<!-- layer: STEEL -->
<g fill="#000" stroke="#000" stroke-width=".58">
<path d="M238 127h1l-1 4zM307 131h2l-1 4zM680 132h2l-1 4zM639 142h1l-1 4zM270 162l4-2-3 3zM678 168l1 4h-1zM457 315v5h-2zM455 328h2v17zM457 325v3h-2zM457 325l1 3h-1zM457 328h1v17zM72 447l1 7h-2z"/>
<path d="M858 447l1 7h-3z"/>
<path d="M541 151l4 2h-4zM541 153v1l4-1z"/>
<path d="M457 315l1 5zM457 315l1 5h-1z"/>
<path d="M455 328v17h2zM455 345h2l-2 3z"/>
<path d="M457 328v17h1zM457 345h1v3z"/>
</g>
<!-- layer: abutment -->
<path d="M743 602l4 5-4-5M743 602l-3 5M745 602l-3 5 3-5M745 602l3 5-3-5M747 602l3 5-3-5M747 602l-3 5M817 602l3 5-3-5M817 602l-3 5M819 602l-4 5 4-5M819 602l3 5-3-5M820 602l4 5-4-5M820 602l-3 5" fill="none" stroke="#000" stroke-width=".58"/>
<g font-size="16.3">
<text x="669" y="779">%%USuperentending Engineer</text>
<text x="691" y="794">%%UGNSS Circle,Kadapa</text>
</g>
<g font-size="15.4">
<text x="851" y="432">A</text>
<text x="66" y="434">A</text>
<text x="55" y="475">CL</text>
<text x="821" y="475">CL</text>
</g>
<text font-size="15" x="692" y="763">%%USD/- Dt: 25.11.2015</text>
<g font-size="10.3">
<text x="919" y="38">NOTES AND SPECIFICATIONS</text>
<text x="1161" y="37">1/2</text>
<text x="473" y="191">SECTION ON 'A-A'</text>
<text x="921" y="328">REFERENCE CODES</text>
<text x="378" y="565">HALF PLAN AT FOUNDATION AND HALF PLAN AT TOP</text>
<text x="925" y="661">REFERENCE DRAWINGS:</text>
<text x="738" y="699">Trail Pit @ km 32.675</text>
</g>
<g font-size="8.3">
<text x="913" y="705">CLIENT</text>
<text x="913" y="725">PROJECT</text>
<text x="913" y="745">TITLE</text>
<text x="913" y="766">CONTRACTORS</text>
</g>
<g font-size="6.8">
<text x="988" y="702">GOVERNMENT OF ANDHRA PRADESH</text>
<text x="988" y="711">IRRIGATION &amp; CAD DEPARTMENT</text>
<text x="988" y="719">GANDIKOATA LIFT IRRIGATION SCHEME</text>
<text x="989" y="729">SANTHAKOVUR MAJOR DISTRIBUTORY</text>
<text x="988" y="741">UNDER TUNNEL</text>
<text x="1048" y="741">AT KM. 32.675</text>
<text x="988" y="749">GENERAL PLAN &amp; SECTIONAL ELEVATION</text>
</g>
<g font-size="6.2">
<text x="913" y="690">REVISION NO:</text>
<text x="1007" y="691">DRAWN</text>
<text x="1050" y="691">CHECKED</text>
<text x="1095" y="691">APPROVED</text>
<text x="1141" y="691">DATE</text>
<text x="923" y="782">DRAWING NO:</text>
<text x="1036" y="782">SCALE</text>
<text x="1129" y="782">DATE</text>
</g>
<g font-size="5.8">
<text x="915" y="49">1. ALL DIMENSIONS ARE IN MILLMETRES AND THE LEVELS ARE IN METRES.</text>
<text x="916" y="59">2. DO NOT SCALE THE DRAWING. ONLY FIGURED DIMENSIONS SHALL BE FOLLOWED.</text>
<text x="916" y="70">3. 225 THICK SIDE REVETMENT IS PROPOSED FOR THE BANKS BOTH ON U/S &amp; D/S</text>
<text x="352" y="76">500</text>
<text x="265" y="82">5400</text>
<text x="324" y="82">2800</text>
<text x="378" y="82">2500</text>
<text x="414" y="82">1770</text>
<text x="450" y="82">2640</text>
<text x="486" y="82">1770</text>
<text x="543" y="82">5000</text>
<text x="608" y="82">2700</text>
<text x="672" y="82">5000</text>
<text x="916" y="80">4. THE SPECIFICATIONS PROPOSED FOR THE VARIOUS COMPONENTS OF THE STRUCTURE ARE AS FOLLOWS</text>
<text x="916" y="91">5. THE SBC OF FOUNDATION STRATA ENSURED BEFORE EXECUTION</text>
<text x="234" y="96">U/S RETURN WALL IN CC M15</text>
<text x="382" y="101">+231.351</text>
<text x="525" y="101">+231.351</text>
<text x="592" y="102">500</text>
<text x="916" y="101">6. 12MM THE EXPANSIVE JOINT WITH 300MM EIDE PVC WATER STOPPER AND MASTIC PAD SHALL BE PROVIDED</text>
<text x="440" y="103">TBL +231.351</text>
<text x="645" y="105">D/S RETURN WALL IN CC M15</text>
<text x="168" y="109">225THICK SIDE REVETMENT</text>
<text x="686" y="112">200THICK SIDE REVETMENT</text>
<text x="916" y="112">AT JUNCTIONS BETWEEN SIDE WALLS &amp; WINGS &amp; FILLED WITH SEILING COUMPOUND</text>
<text x="296" y="116">+231.572</text>
<text x="373" y="117">LEFT BANK</text>
<text x="445" y="116">FSL +230.851</text>
<text x="530" y="117">RIGHT BANK</text>
<text x="303" y="121">500</text>
<text x="638" y="120">500</text>
<text x="654" y="121">+230.446</text>
<text x="916" y="122">7.75MMDIA WEEPHOLES ARE PROVIDED IN WINGS,RETURNS WITH REVERCE FILLERE @1800C/CSTAGGEND BOTH</text>
<text x="269" y="135">MFL+230.972</text>
<text x="445" y="132">CBL +230.171</text>
<text x="916" y="133">VERTICULLY &amp; HORIZONTLY</text>
<text x="359" y="141">700</text>
<text x="413" y="139">+230.096</text>
<text x="584" y="142">700</text>
<text x="653" y="142">MFL +229.996</text>
<text x="916" y="143">8.PROVIDE 2ROWS AT 16 DIA DOWEL BANKS @1000C/C INSLAB UNDER HEAD WALLS</text>
<text x="488" y="150">+229.846</text>
<text x="172" y="154">+229.000</text>
<text x="289" y="153">+229.200</text>
<text x="548" y="155">FLOW</text>
<text x="666" y="151">SLOPE 1.5:1</text>
<text x="307" y="158">1600</text>
<text x="631" y="158">1200</text>
<text x="740" y="161">+228.696</text>
<text x="329" y="162">+228.346</text>
<text x="445" y="162">DBL ++228.446</text>
<text x="602" y="163">+228.346</text>
<text x="461" y="170">+228.196</text>
<text x="279" y="178">2700</text>
<text x="305" y="175">+227.846</text>
<text x="408" y="174">+227.896</text>
<text x="469" y="178">14680</text>
<text x="613" y="175">+227.846</text>
<text x="658" y="177">2500</text>
<text x="152" y="183">225THICK BED PITCHING OVER</text>
<text x="303" y="184">+227.000</text>
<text x="645" y="184">+227.000</text>
<text x="694" y="182">225THICK BED PITCHING OVER</text>
<text x="158" y="190">150 THICK GRAVEL BACKING</text>
<text x="694" y="189">150 THICK GRAVEL BACKING</text>
<text x="928" y="190">Sl.No</text>
<text x="964" y="190">DETAILS OF COMPONENTS</text>
<text x="1053" y="190">GRADE OF CONCRETE</text>
<text x="1123" y="190">MAX. SIZE OF C.A</text>
<text x="934" y="205">1</text>
<text x="954" y="205">SEALING COAT OVER BOX</text>
<text x="1072" y="205">CC M25</text>
<text x="1134" y="205">20 MM</text>
<text x="954" y="211">IN CANAL PORTION &amp; OVER BOTTOM</text>
<text x="954" y="217">MEMBER OF BOX</text>
<text x="934" y="225">2</text>
<text x="954" y="225">BOX UNDER CANAL TROUGH,</text>
<text x="1072" y="225">RCC M20</text>
<text x="1134" y="225">20 MM</text>
<text x="954" y="234">OF APRON</text>
<text x="934" y="243">4</text>
<text x="954" y="243">WEARING COAT OVER APRON FLOOR</text>
<text x="1072" y="242">CC M20</text>
<text x="1134" y="242">20 MM</text>
<text x="934" y="253">5</text>
<text x="954" y="253">HEAD WALL, WING , RETURNS , DROP &amp; APPRON</text>
<text x="1072" y="257">CC M15</text>
<text x="1134" y="257">40 MM</text>
<text x="934" y="263">6</text>
<text x="954" y="263">CANAL LINING</text>
<text x="1072" y="267">CC M15</text>
<text x="1134" y="267">40 MM</text>
<text x="934" y="273">7</text>
<text x="954" y="273">FOUNDATION CONCRETE OF WINGS,</text>
<text x="954" y="279">RETURNS, CUTOFF WALL OF RETURN</text>
<text x="1072" y="277">CC M15</text>
<text x="1134" y="277">40 MM</text>
<text x="1072" y="287">CC M15</text>
<text x="1134" y="287">40 MM</text>
<text x="934" y="289">8</text>
<text x="954" y="289">LEVELLING COURSE BELOW BOX</text>
<text x="385" y="311">2500</text>
<text x="414" y="311">1770</text>
<text x="450" y="311">2640</text>
<text x="486" y="311">1770</text>
<text x="533" y="311">5000</text>
<text x="186" y="316">AGL ++229.000</text>
<text x="228" y="330" transform="rotate(180 228 330)">SIDE SLOPE 1.5:1</text>
<text x="684" y="335">AGL +229.000</text>
<text x="265" y="345">250</text>
<text x="496" y="347" transform="rotate(90 496 347)">SIDE SLOPE 1:1</text>
<text x="919" y="343">1.</text>
<text x="939" y="343">IS : 456 - 2000</text>
<text x="131" y="349">TBL +231.351</text>
<text x="364" y="348" transform="rotate(90 364 348)">SIDE SLOPE 2:1</text>
<text x="920" y="351">2.</text>
<text x="940" y="351">IS : 383</text>
<text x="244" y="358" transform="rotate(-90 244 358)">1000</text>
<text x="442" y="356">CANAL FLOW</text>
<text x="731" y="355" transform="rotate(180 731 355)">SIDE SLOPE 1.5:1</text>
<text x="919" y="360">3.</text>
<text x="939" y="360">IS : 7784 (PART l &amp; ll )</text>
<text x="248" y="372">500</text>
<text x="919" y="368">4.</text>
<text x="939" y="368">IS : 3370 ( PART I , II )</text>
<text x="376" y="374">TBL +231.351</text>
<text x="441" y="374">CBL +230.171</text>
<text x="525" y="374">TBL +231.351</text>
<text x="919" y="376">5.</text>
<text x="939" y="376">IS : 1783 - 1985</text>
<text x="255" y="379">1000</text>
<text x="244" y="385">250</text>
<text x="663" y="385" transform="rotate(-90 663 385)">1000</text>
<text x="415" y="391" transform="rotate(-90 415 391)">SIDE SLOPE 1.5 :1</text>
<text x="649" y="394">500</text>
<text x="391" y="401">75 TH LINING IN CC M15 FOR CANAL BED AND SIDE SLOPES</text>
<text x="636" y="396">250</text>
<text x="580" y="402" transform="rotate(-90 580 402)">SIDE SLOPE 1.5:1</text>
<text x="188" y="409">SIDE SLOPE 1.5:1</text>
<text x="406" y="410">BEYOND STRUCTURE FOR A LENGTH OF 10 M</text>
<text x="292" y="424" transform="rotate(-64 292 424)">1000</text>
<text x="681" y="420">SLOPE 1.5:1</text>
<text x="285" y="429" transform="rotate(-63 285 429)">500</text>
<text x="297" y="439">1</text>
<text x="305" y="443">2</text>
<text x="311" y="439" transform="rotate(31 311 439)">+231.301</text>
<text x="614" y="442" transform="rotate(72 614 442)">1000</text>
<text x="641" y="442" transform="rotate(72 641 442)">500</text>
<text x="361" y="453">700</text>
<text x="634" y="454">1</text>
<text x="600" y="457" transform="rotate(-90 600 457)">1000</text>
<text x="629" y="458">3</text>
<text x="487" y="464" transform="rotate(-90 487 464)">250</text>
<text x="259" y="473">+228.446</text>
<text x="352" y="474">450</text>
<text x="364" y="470">550</text>
<text x="584" y="470">200</text>
<text x="594" y="469" transform="rotate(-3 594 469)">500</text>
<text x="616" y="468">2700</text>
<text x="159" y="474">U/S</text>
<text x="186" y="477">+229.000</text>
<text x="224" y="478">2700</text>
<text x="711" y="474">+228.446</text>
<text x="761" y="475">D/S</text>
<text x="287" y="486">2800</text>
<text x="472" y="481" transform="rotate(-90 472 481)">2200</text>
<text x="653" y="483" transform="rotate(-90 653 483)">4000</text>
<text x="670" y="483">2500</text>
<text x="479" y="495" transform="rotate(-90 479 495)">250</text>
<text x="644" y="501">3</text>
<text x="305" y="507">2</text>
<text x="649" y="505">1</text>
<text x="297" y="511">1</text>
<text x="808" y="600">+231.400</text>
<text x="769" y="624">All Soils</text>
<text x="756" y="631" transform="rotate(-90 756 631)">0.400</text>
<text x="773" y="669">Soft Rock</text>
<text x="919" y="677">1. DRAWING NO. GLIS/SKC/UT-27.900/002/2010 - SECTIONS &amp; R.C.C. DETAILS OF BOX</text>
</g>
<g font-size="5.7">
<text x="994" y="759">KBL - MCCL (JV)</text>
<text x="994" y="767">HYDERABAD</text>
<text x="915" y="799">GLIS/SKC/UT/</text>
<text x="1024" y="798">AS INDICATED</text>
<text x="916" y="805">27.900/001/2010</text>
</g>
<g font-size="5.2">
<text x="522" y="198">SCALE 1:100</text>
<text x="562" y="589">SCALE 1:100</text>
</g>
<g font-size="2.9">
<text x="573" y="150">75TH WEARING COAT</text>
<text x="415" y="150">75TH WEARING COAT</text>
</g>
</svg>
